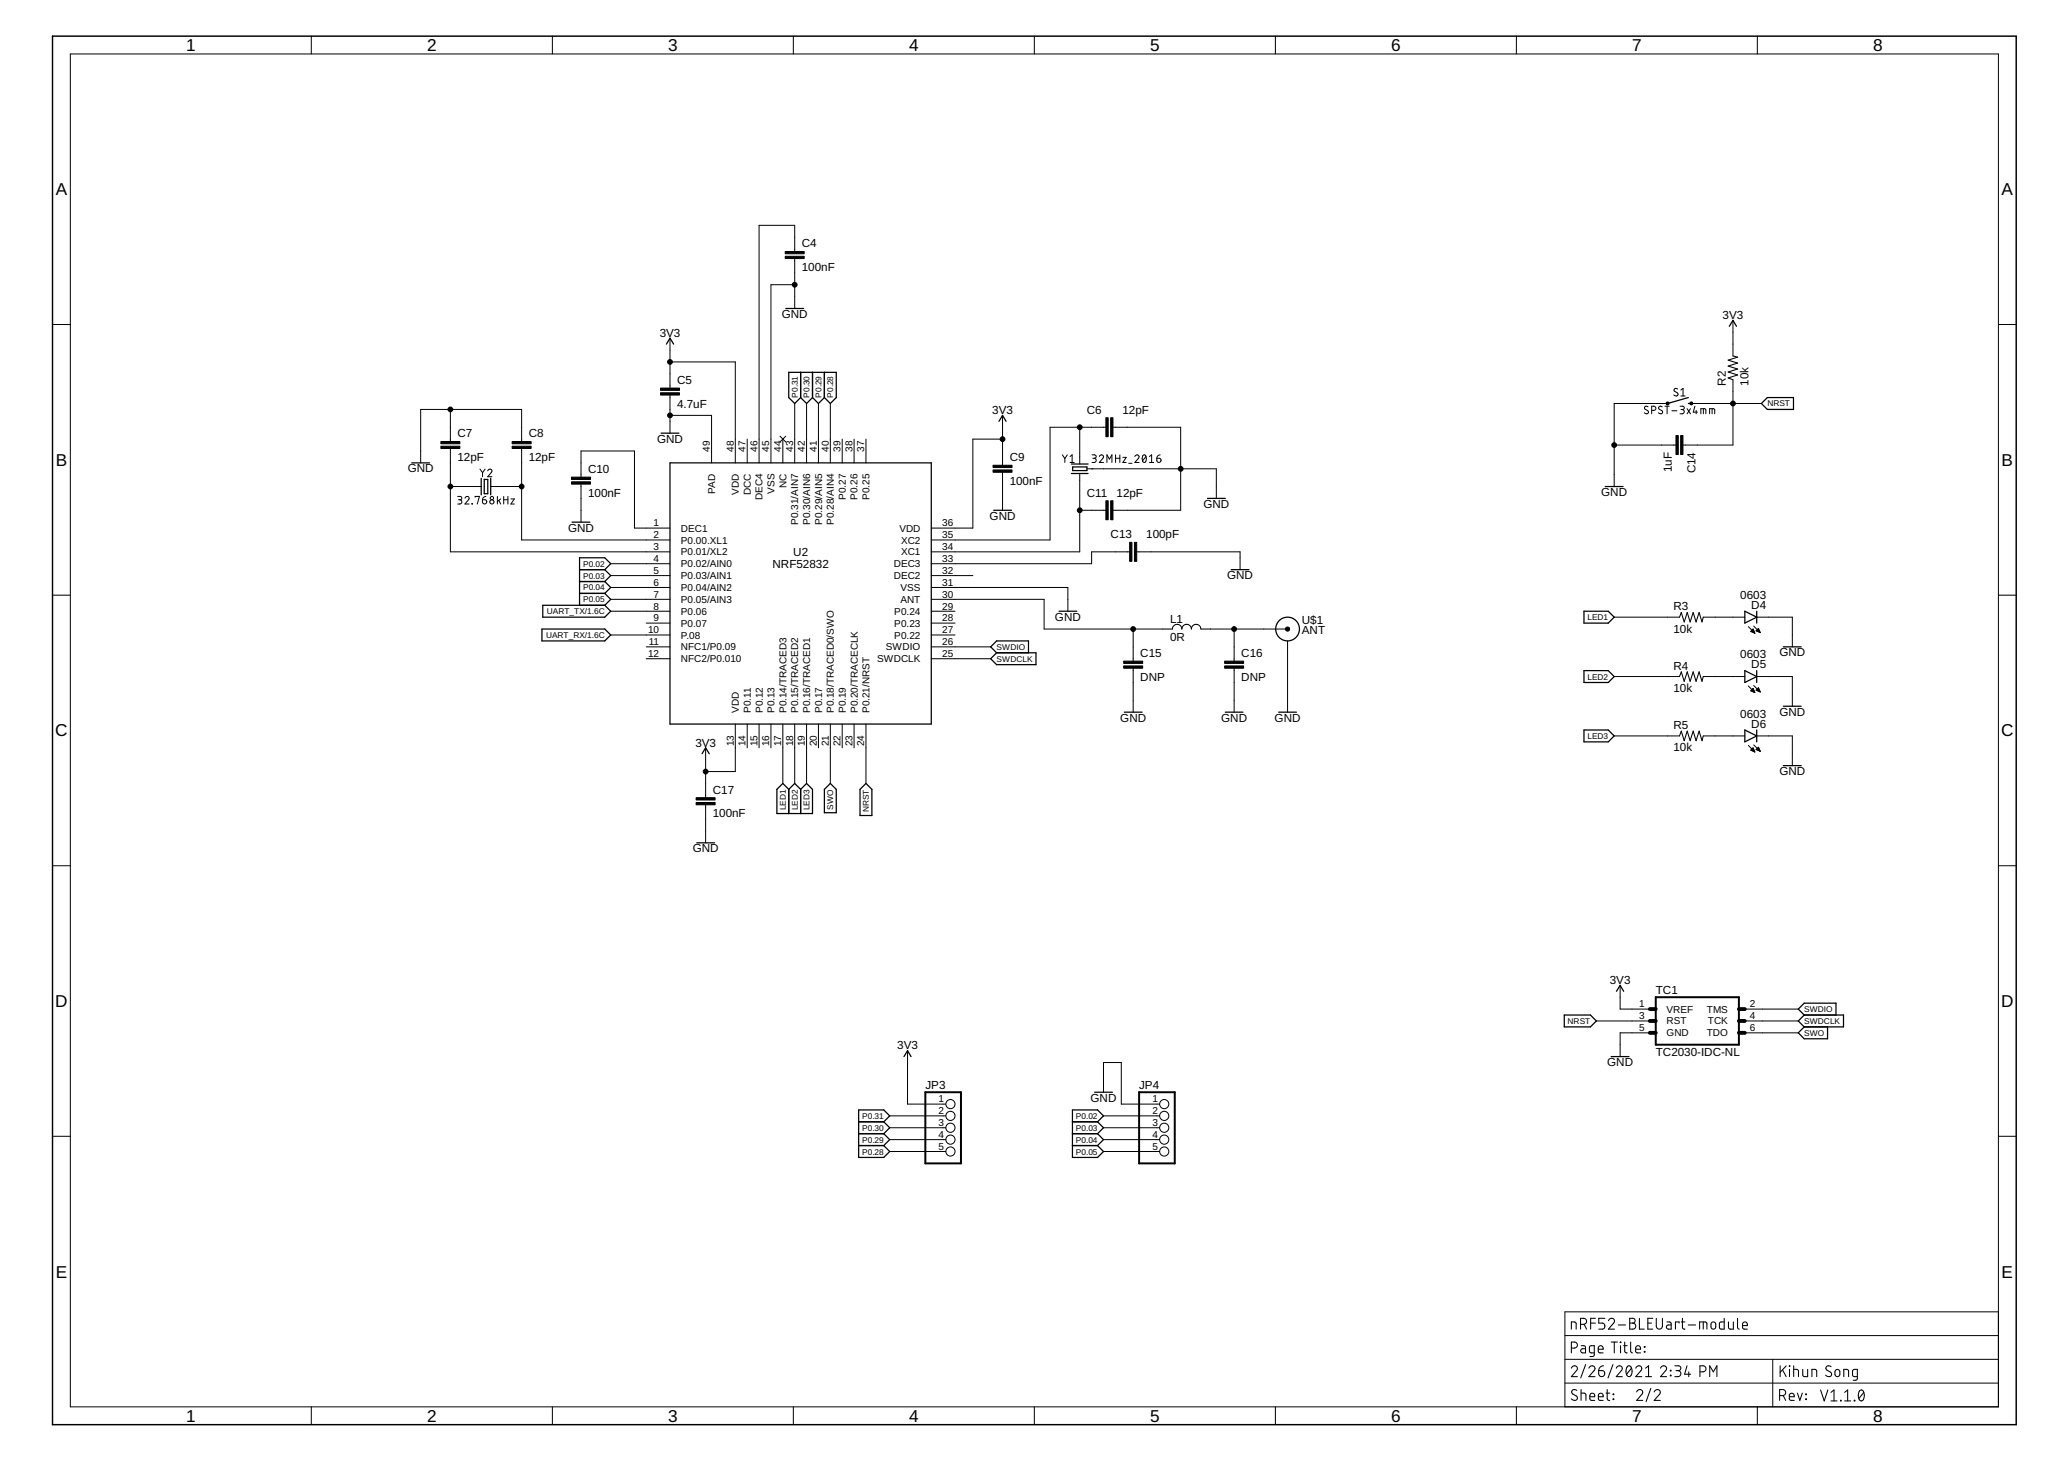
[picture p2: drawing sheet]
<svg xmlns="http://www.w3.org/2000/svg" width="420mm" height="297mm" viewBox="0 0 420 297" stroke-linecap="round" stroke-linejoin="round" font-family="sans-serif">
<g fill="none" stroke="#000" stroke-width=".2">
<path d="M14.3 11h391.7v274.8h-391.7zM63.2 7.3v3.7M112.2 7.3v3.7M161.2 7.3v3.7M210.1 7.3v3.7M259.1 7.3v3.7M308.1 7.3v3.7M357 7.3v3.7M161.5 51.1v-5.3h-7.3v48.2M161.5 57.8h-4.9v36.2M161.5 52.5v10.2M10.7 65.9h3.6"/>
<path d="M136.1 73.5h13.3v20.5M136.1 68.7v10.1M340.8 79a.4 .4 0 0 0-.5-.1 .4 .4 0 0 0-.1 .6l.6 .3a.43 .43 0 0 1-.1 .7 .43 .43 0 0 1-.6-.3M341.5 79.2l.4-.3v1.6M352.1 77.2v13.2h-10.2M352.1 65.1v7.2M406 65.9h3.6M91.5 91.1v21h44.6M91.5 98.8h6.3M91.5 83.2v6.5M97.5 95.3l.5 .7M98 96v.9"/>
<path d="M98.6 95.3l-.6 .7M99.1 95.7a.43 .43 0 0 1 .6-.4 .43 .43 0 0 1 .1 .7l-.7 .9h.8M99.7 98.8h6.3M106 89.7v-6.5h-20.5v10.8M106 91.1v18.6h30.1M118 96.9v-5.3h10.9v15.7h7.2M118 98.4v7.7M136.1 84.4h8.5v9.6M136.1 80.3v7.7M151.8 89.2v4.8M158.5 88.6l1.1 1.2M159 89.2v4.8"/>
<path d="M159.6 88.6l-1.1 1.2M161.5 82v12M163.9 82v12M166.3 82v12M168.7 82v12M171.1 89.2v4.8M173.5 89.2v4.8M175.9 89.2v4.8M203.7 89.2h-6v18.1h-8.5M203.7 84.4v10.1M203.7 96v7.7M215.8 92.4l.5 .8"/>
<path d="M216.3 93.2v.8M216.9 92.4l-.6 .8M217.4 94h.8M217.4 92.8l.4-.4v1.6M219.4 96.2v15.9h-30.2M219.4 86.8v7.5M220.9 95.2h26.2v6.1M221.9 92.4l.6 .1 .2 .2-.2 .4h-.5M222.3 93.1a.42 .42 0 0 1 .4 .4 .42 .42 0 0 1-.4 .5h-.4M223.4 92.8a.42 .42 0 0 1 .6-.4 .42 .42 0 0 1 .1 .7l-.7 .9h.8M224.7 86.8h-11.4v22.9h-24.1M224.9 94v-1.6l.5 .9 .5-.9v1.6"/>
<path d="M226.1 86.8h13.8v16.9h-13.8M226.7 93.1h.8M226.7 92.4v1.6M227.5 92.4v1.6M228.1 92.9h.7l-.7 1.1h.7M229.3 94.1h.7M230.6 92.8a.43 .43 0 0 1 .6-.3 .43 .43 0 0 1 .1 .6l-.7 .9h.8M232.2 92.5l.3-.1a.92 .92 0 0 1 0 1.6 .98 .98 0 0 1-.3-1.5zM232.8 92.8l-.7 .8M233.5 94h.9M233.5 92.8l.5-.4v1.6M235 93.1h.5a.43 .43 0 0 1 .4 .5 .43 .43 0 0 1-.5 .4 .43 .43 0 0 1-.4-.5z"/>
<path d="M235.7 92.4l-.4 .1-.3 .6M328 90.4h12.5M334.8 82.7a.4 .4 0 0 0-.5-.1 .4 .4 0 0 0-.1 .5l.6 .3a.42 .42 0 0 1-.1 .7 .42 .42 0 0 1-.6-.2M335.6 83.4h.4a.42 .42 0 0 0 .4-.4 .42 .42 0 0 0-.4-.5h-.4v1.6M337.7 82.7a.39 .39 0 0 0-.6-.1 .39 .39 0 0 0 0 .6l.5 .2a.39 .39 0 0 1 .1 .6 .39 .39 0 0 1-.6 0l-.2-.1M338.3 82.5h.8M338.7 82.5v1.6M338.8 82h-10.8v16.8M339.7 83.5h1M341.3 82.5h.7l.2 .3-.2 .4h-.5M341.5 80.5h.9M341.8 83.2a.43 .43 0 0 1 .4 .4 .43 .43 0 0 1-.4 .5h-.5"/>
<path d="M342.8 83l.7 1.1M343.5 83l-.7 1.1M343.6 82h14.3M344.4 82.5l-.4 1.2h.9M344.6 83.4v.7M345.6 84.1v-1.1l.9 .1 .1 1M346.1 83v1.1M347.3 84.1v-1.1l1 .1 .1 1M347.9 83v1.1M93 100.9h.6l.2 .2-.2 .4h-.4M93.4 101.5a.43 .43 0 0 1 .4 .5 .43 .43 0 0 1-.4 .4h-.4M94.5 101.2a.42 .42 0 0 1 .6-.3 .42 .42 0 0 1 .1 .6l-.7 .9h.8"/>
<path d="M95.9 102.3l.1 .1zM96.5 101v-.1h.9l-.4 1.5M98 101.5h.6a.43 .43 0 0 1 .3 .5 .43 .43 0 0 1-.5 .4 .43 .43 0 0 1-.4-.4zM98.7 100.9l-.6 .2-.1 .4M101 100.9v1.5M101.3 101.7l.4 .7M101.7 101.4l-.7 .5M102.3 101.5h.9M102.3 100.9v1.5M103.2 100.9v1.5M103.8 101.4h.7l-.7 1h.7M124.1 114.5h12"/>
<path d="M124.1 116.9h12M124.1 119.4h12M189.2 116.9h8.5M189.2 119.4h27.8v4.8M219.4 103.7h5.3M229.5 112.1h-7.7v2.4h-32.6M230.9 112.1h21v3.6M10.7 120.9h3.6M124.1 121.8h12M124.1 124.2h12M124.1 129h12M131.3 126.6h4.8"/>
<path d="M131.3 131.4h4.8M131.3 133.8h4.8M189.2 121.8h22.9v6h24.2M189.2 124.2h4.8M189.2 126.6h4.8M189.2 129h4.8M189.2 131.4h12.1M189.2 133.8h12.1M230.2 127.8v6.5M230.2 135.8v8.9M245.9 127.8h15.7M250.7 127.8v6.5"/>
<path d="M250.7 135.8v8.9M261.6 130.2v14.5M328 125.4h13.2M328 137.5h13.2M346.1 125.4h8.4M346.1 137.5h8.4M355.2 127.3l1.3 1.4M355.2 139.4l1.3 1.3M355.7 128.3l.8 .4M355.7 128.3l.5-.5 .3 .9M355.7 128.3h.7M355.8 128.2h.5"/>
<path d="M355.9 128.1h.4M356 128.4h.4M356 128h.2M356.1 139.9h.1M356.2 127.8h.1M356.2 139.9l.3 .8-.8-.3zM356.2 128.5h.3M356.3 127.2l1.3 1.3M356.3 139.3l1.3 1.3M356.5 128.6h.1M356.8 128.2l.5-.5 .3 .8zM356.8 128.2h.7"/>
<path d="M356.9 128.1h.5M356.9 125.4h7.3v6M356.9 137.5h7.3v6M357 128h.4M357.1 128.3h.4M357.1 139.9h.2M357.1 127.8h.2M357.2 139.8h.1M357.2 127.7h.1M357.4 128.4h.2M357.6 128.5h.1M406 120.9h3.6"/>
<path d="M143.4 151.9v10.2M149.4 147.1v9.7h-6M151.8 147.1v4.8M154.2 147.1v4.8M156.6 147.1v4.8M159 147.1v12.1M161.5 147.1v12.1M163.9 147.1v12.1M166.3 147.1v4.8M168.7 147.1v12.1M171.1 147.1v4.8M173.5 147.1v4.8"/>
<path d="M175.9 147.1v12.1M328 149.5h13.2M346.1 149.5h8.4M355.2 151.4l1.3 1.4M355.7 152.4h.7M355.8 140.3h.6M355.8 140.4h.6M355.9 152.5h.5M355.9 152.3h.4M355.9 140.2h.4M356 152.1h.3M356 140.1h.3"/>
<path d="M356 140.5h.4M356.1 152h.1M356.1 152.6h.4M356.2 151.9l.3 .9-.8-.4zM356.3 151.3l1.3 1.4M356.3 140.6h.2M356.4 152.7h.1M356.8 140.2l.5-.5 .3 .9zM356.8 152.3l.5-.5 .3 .9zM356.8 152.3h.7M356.8 140.2h.6M356.9 140.3h.6"/>
<path d="M356.9 149.5h7.3v6.1M356.9 152.1h.5M357 140.1h.4M357 152.4h.5M357 152h.4M357.1 140.4h.4M357.2 151.9h.1M357.2 152.5h.3M357.4 140.5h.2M357.5 152.6h.1M10.7 175.9h3.6M143.4 163.5v7.7"/>
<path d="M406 175.9h3.6M184.4 213.5v10.8h7.8M324.3 207.4h12.1M329.2 200.2v4.8h7.2M336.4 209.8h-7.2v4.9M353.3 205h12.1M353.3 207.4h12.1M353.3 209.8h12.1M10.7 230.9h3.6M180.8 226.7h11.4M180.8 229.1h11.4M180.8 231.5h11.4"/>
<path d="M180.8 234h11.4M224.2 221.9v-6h3.6v8.4h7.8M224.2 226.7h11.4M224.2 229.1h11.4M224.2 231.5h11.4M224.2 234h11.4M406 230.9h3.6M317.9 271.4h88.1M317.9 276.2h88.1M360.2 276.2v9.6M406 266.5h-88.1v19.3M63.2 285.8v3.7"/>
<path d="M112.2 285.8v3.7M161.2 285.8v3.7M210.1 285.8v3.7M259.1 285.8v3.7M308.1 285.8v3.7M317.9 281h88.1M357 285.8v3.7"/>
<circle cx="99.9" cy="102" r=".43"/>
<circle cx="99.9" cy="101.2" r=".35"/>
<circle cx="193.1" cy="226.7" r=".93"/>
<circle cx="193.1" cy="234" r=".93"/>
<circle cx="193.1" cy="224.3" r=".93"/>
<circle cx="193.1" cy="231.5" r=".93"/>
<circle cx="193.1" cy="229.1" r=".93"/>
<circle cx="236.5" cy="226.7" r=".93"/>
<circle cx="236.5" cy="229.1" r=".93"/>
<circle cx="236.5" cy="231.5" r=".93"/>
<circle cx="236.5" cy="234" r=".93"/>
<circle cx="236.5" cy="224.3" r=".93"/>
</g>
<g fill="none" stroke="#000" stroke-width=".25">
<path d="M135.4 69.9l.7-1.2 .8 1.2M159.7 62.7h3.6M162.7 75.6v5.2M165.1 75.6v5.2M167.5 75.6v5.2M351.3 66.3l.8-1.2 .7 1.2M83.7 94h3.6M97.8 97.2v3.3M98.4 97.4h.7v2.9h-.7zM99.7 97.2v3.3M134.3 88h3.6M136.1 94h53.1v53.1h-53.1z"/>
<path d="M162.7 80.8l-1.2 1.2-1.2-1.2v-5.2h9.6v5.2l-1.2 1.2-1.2-1.2M162.7 80.8l1.2 1.2 1.2-1.2M165.1 80.8l1.2 1.2 1.2-1.2M203 85.6l.7-1.2 .7 1.2M217.7 94.3h3.4M217.7 96.2h3.4M217.9 94.9h2.9v.7h-2.9zM326.1 98.8h3.7M343 82h.6M343 80.8l-4.2 1.2M357.9 82l1.2-1.2h5.3v2.4h-5.3zM116.2 106.1h3.6"/>
<path d="M117.8 115.7h5.1M117.8 118.2h5.1M122.9 115.7l1.2-1.2-1.2-1.2h-5.1v9.7M122.9 118.2l1.2 1.2-1.2 1.2M122.9 115.7l1.2 1.2-1.2 1.3M201.9 103.7h3.6M245.3 101.3h3.6M250.1 115.7h3.6M110.1 127.8h12.8l1.2 1.2-1.2 1.2h-12.8zM110.3 123h12.6l1.2 1.2-1.2 1.2h-12.6zM117.8 120.6h5.1M122.9 120.6l1.2 1.2-1.2 1.2"/>
<path d="M202.5 132.6l-1.2-1.2 1.2-1.2h6.5v2.4M202.5 132.6h8v2.4h-8l-1.2-1.2zM215.2 124.2h3.6M321.8 124.2h4.9l1.3 1.2-1.3 1.2h-4.9zM321.8 136.2h4.9l1.3 1.3-1.3 1.2h-4.9zM354.5 124.2l2.4 1.2-2.4 1.2zM354.5 136.2l2.4 1.3-2.4 1.2zM356.9 124.2v2.4M356.9 136.2v2.5M362.3 131.4h3.7M142.6 153.1l.8-1.2 .7 1.2M168.7 159.2l1.2 1.2v4.7h-2.4v-4.7z"/>
<path d="M228.4 144.7h3.7M248.9 144.7h3.6M259.8 144.7h3.6M321.8 148.3h4.9l1.3 1.2-1.3 1.2h-4.9zM354.5 148.3l2.4 1.2-2.4 1.2zM356.9 148.3v2.4M362.3 143.5h3.7M362.3 155.6h3.7M141.6 171.2h3.6M160.3 160.4v4.9M160.3 160.4l-1.3-1.2-1.2 1.2v4.9h7.3v-4.9l-1.2-1.2-1.2 1.2M160.3 160.4l1.2-1.2 1.2 1.2"/>
<path d="M162.7 160.4v4.9M174.7 160.4l1.2-1.2 1.2 1.2v5.3h-2.4zM183.7 214.7l.7-1.2 .7 1.2M317.8 206.2h5.3l1.2 1.2-1.2 1.2h-5.3zM327.3 214.7h3.7M328.4 201.4l.8-1.2 .7 1.2M366.6 206.2l-1.2-1.2 1.2-1.2h6.4v2.4M366.6 206.2h7.9v2.4h-7.9M366.6 206.2l-1.2 1.2 1.2 1.2M366.6 208.6l-1.2 1.2 1.2 1.3h4.7v-2.5M174.5 227.9h5.1M174.5 230.3h5.1"/>
<path d="M174.5 232.7h5.1M179.6 227.9l1.2-1.2-1.2-1.2h-5.1v9.7h5.1l1.2-1.2-1.2-1.3M179.6 227.9l1.2 1.2-1.2 1.2M179.6 230.3l1.2 1.2-1.2 1.2M217.9 227.9h5.1M217.9 230.3h5.1M217.9 232.7h5.1M222.4 221.9h3.6M223 227.9l1.2-1.2-1.2-1.2h-5.1v9.7h5.1l1.2-1.2-1.2-1.3M223 227.9l1.2 1.2-1.2 1.2M223 230.3l1.2 1.2-1.2 1.2"/>
<circle cx="261.6" cy="127.8" r="2.41"/>
</g>
<g fill="none" stroke="#000" stroke-width=".21">
<path d="M352.1 72.3l.9 .3-1.9 .6 1.9 .6-1.9 .6 1.9 .6-1.9 .6 1.9 .6-1.9 .6 1 .4M236.3 127.8h1.9a.96 .96 0 0 1 1-.9 .96 .96 0 0 1 .9 .9 .97 .97 0 0 1 1-.9 .97 .97 0 0 1 1 .9 .96 .96 0 0 1 .9-.9 .96 .96 0 0 1 1 .9h1.9M341.2 125.4l.4-1 .6 2 .6-2 .6 2 .6-2 .6 2 .6-2 .6 2 .3-1M341.2 137.5l.4-1 .6 1.9 .6-1.9 .6 1.9 .6-1.9 .6 1.9 .6-1.9 .6 1.9 .3-.9M341.2 149.5l.4-1 .6 2 .6-2 .6 2 .6-2 .6 2 .6-2 .6 2 .3-1M319.3 273.9h.6a.61 .61 0 0 0 .6-.6 .61 .61 0 0 0-.6-.6h-.6v2.2M319.3 278a.6 .6 0 0 1 .8-.5 .6 .6 0 0 1 .2 1l-1 1.2h1.2M319.3 270v-1.4h.7l.2 .2v1.2M321.1 269.1a1.13 1.13 0 0 0 1.1-.3l.1-.5-.2-.4-1-.1v2.2M321.3 273.4h.6l.2 .4v1.1h-.5a.42 .42 0 0 1-.5-.5 .42 .42 0 0 1 .5-.4h.5M321.9 269.1l.4 .9M322.2 277.2l-1 2.8"/>
<path d="M322.8 278a.61 .61 0 0 1 .9-.5 .61 .61 0 0 1 .2 1l-1.1 1.2h1.3M323.2 268.8h.9M323.9 274.9l-.7-.1-.2-.1-.1-.9 .3-.4h.7v1.9l-.2 .3h-.7M324.1 267.8h-.9v2.2M324.7 274.1h1a.52 .52 0 0 0-.3-.7 .52 .52 0 0 0-.7 .5l.1 .9 .9 .1M324.8 278.5h.7a.62 .62 0 0 1 .5 .7 .62 .62 0 0 1-.6 .5 .62 .62 0 0 1-.6-.6zM325.8 277.5l-.7 .3-.3 .7M326.1 267.8h-1.3v1h.7a.62 .62 0 0 1 .6 .6 .62 .62 0 0 1-.6 .6h-.7M326.8 268.3a.61 .61 0 0 1 .9-.5 .61 .61 0 0 1 .2 1l-1.1 1.2h1.2M327.4 272.7h1.2M327.7 277.2l-1 2.8M328 272.7v2.2"/>
<path d="M328.4 278a.6 .6 0 0 1 .8-.5 .6 .6 0 0 1 .2 1l-1 1.2h1.2M328.8 269.2h1.5M329.2 272.7l.1 .1zM329.2 273.4v1.5M329.9 273.4h.7M330.1 272.7v1.8l.1 .3 .4 .1M330.6 277.6l.2-.1a.93 .93 0 0 1 .8 1.4l-.1 .2a.54 .54 0 0 1-.5 .6 .54 .54 0 0 1-.6-.6v-.8zM331.1 267.8h.6a.49 .49 0 0 1 .5 .5 .49 .49 0 0 1-.5 .5 .61 .61 0 0 1 .6 .6 .61 .61 0 0 1-.6 .6h-.6zM331.1 268.8h.6M331.3 272.7v1.8l.4 .4M331.5 278l-1 1.2M332.3 274.1h1a.52 .52 0 0 0-.3-.7 .52 .52 0 0 0-.7 .5l.1 .9 .9 .1"/>
<path d="M332.3 278a.61 .61 0 0 1 .9-.5 .61 .61 0 0 1 .2 1l-1.1 1.2h1.3M333.1 267.8v2.2h1M334.1 273.6l.1 .1zM334.1 274.6l.1 .1zM334.3 279.7h1.3M334.3 278l.6-.5v2.2M334.8 268.8h.7M335.8 267.8h-1v2.2h1M336.5 267.8v1.6a.62 .62 0 0 0 .6 .6 .62 .62 0 0 0 .7-.6v-1.6M337.4 278a.6 .6 0 0 1 .8-.5 .6 .6 0 0 1 .2 1l-1 1.2h1.2M338.7 268.6h.6l.2 .2v1.2h-.5a.42 .42 0 0 1-.4-.4 .42 .42 0 0 1 .4-.4h.5M339.4 278.4l.1 .1z"/>
<path d="M339.4 279.4l.1 .1zM340.3 277.5h.7a.49 .49 0 0 1 .5 .5 .49 .49 0 0 1-.5 .5h-.5M340.9 278.5a.61 .61 0 0 1 .6 .6 .61 .61 0 0 1-.6 .6h-.6M341.1 268.8v-.2h-.7v1.4M341.6 268.6h.7M341.8 267.8v1.9l.1 .2 .4 .1M342.8 277.5l-.5 1.7h1.2M343 269.2h1.5M343.1 278.7v1M345.3 270v-1.4l1.4 .1 .1 1.3M345.4 278.7a1.13 1.13 0 0 0 1.1-.2l.1-.6-.2-.3-1-.1v2.2M346.1 268.6v1.4"/>
<path d="M347.4 279.7v-2.2l.7 1.2 .7-1.2v2.2M347.7 268.8l.5-.2a.83 .83 0 0 1 0 1.4h-.3l-.3-.3zM350.3 267.8v2.2h-.8l-.1-.2v-1l.1-.2h.8M351.2 268.6v1.1l.1 .2 .3 .1h.6v-1.4M353 267.8v2l.4 .2M354 269.3h1a.51 .51 0 0 0-.3-.7 .51 .51 0 0 0-.7 .5l.1 .8 .9 .1M361.7 277.5v2.2M362.2 278.3l.7 1.4M362.9 277.5l-1.2 1.3M363.5 277.5l.1 .1zM363.6 278.2v1.5M364.4 278.2h.6l.4 .2v1.3"/>
<path d="M364.4 277.5v2.2M366.3 278.2v1.3l.3 .2h.7v-1.5M368.1 279.7v-1.5h.6l.4 .2v1.3M372 277.7a.55 .55 0 0 0-.8-.1 .55 .55 0 0 0 0 .8l.7 .4a.56 .56 0 0 1 .1 .8 .56 .56 0 0 1-.9 0l-.2-.2M372.9 278.4l.5-.2a.83 .83 0 0 1 0 1.5l-.3-.1-.2-.2zM374.6 279.7v-1.5h.6l.4 .2v1.3M377.4 279.7h-.8l-.2-.2v-1.1l.2-.1 .8-.1v1.9l-.3 .3h-.6M320.4 282.5a.55 .55 0 0 0-.9-.1 .55 .55 0 0 0 .1 .8l.6 .4a.55 .55 0 0 1 .1 .9 .55 .55 0 0 1-.8-.1l-.2-.2M321.2 283l.9 .2 .1 1.3M321.2 282.3v2.2M323 283.8h1a.52 .52 0 0 0-.4-.7 .52 .52 0 0 0-.6 .4l.1 .9 .9 .1M324.7 283.8h1a.51 .51 0 0 0-.3-.7 .51 .51 0 0 0-.7 .4l.1 .9 .9 .1"/>
<path d="M326.3 283h.7M326.5 282.3v1.9l.1 .2 .4 .1M327.7 283.2l.2 .2zM327.7 284.2l.2 .2zM332.5 282.8a.6 .6 0 0 1 .9-.5 .6 .6 0 0 1 .2 1l-1.1 1.2h1.3M335.4 282.1l-1 2.7M336.1 282.8a.61 .61 0 0 1 .8-.5 .61 .61 0 0 1 .2 1l-1 1.2h1.2M361.6 283.5a1.13 1.13 0 0 0 1.1-.2l.1-.6-.3-.3-.9-.1v2.2M362.3 283.5l.5 1M363.5 283.8h1a.52 .52 0 0 0-.3-.7 .52 .52 0 0 0-.7 .4l.1 .9 .9 .1M365.2 283l.5 1.5 .5-1.5M366.9 284.2l.1 .2z"/>
<path d="M366.9 283.2l.1 .2zM369.9 282.4l.7 2.2 .8-2.2M372 282.9l.6-.5v2.2M372 284.6h1.2M374 284.5l.1 .1zM374.8 284.6h1.2M374.8 282.9l.6-.5v2.2M376.7 284.5l.2 .1zM377.8 282.6l.2-.2a.91 .91 0 0 1 .8 1.4l-.1 .3a.53 .53 0 0 1-.5 .5 .53 .53 0 0 1-.6-.5v-.9zM378.7 282.9l-1 1.2"/>
</g>
<path d="M10.7 7.3h398.9v282.2h-398.9z" fill="none" stroke="#000" stroke-width=".3"/>
<g fill="#000" stroke="#000" stroke-width=".2">
<path d="M159.5 52.1h3.9v.4h-3.9zM159.5 51.1h3.9v.5h-3.9zM134.2 79.8h3.8v.5h-3.8zM134.2 78.8h3.8v.5h-3.8zM89.6 90.7h3.8v.4h-3.8zM89.6 89.7h3.8v.5h-3.8zM104.1 90.7h3.8v.4h-3.8zM104.1 89.7h3.8v.5h-3.8zM116.1 97.9h3.9v.5h-3.9zM116.1 96.9h3.9v.5h-3.9zM201.8 95.5h3.8v.4h-3.8zM201.8 94.5h3.8v.5h-3.8z"/>
<path d="M224.7 84.9h.4v3.8h-.4zM225.7 84.9h.4v3.8h-.4zM340.5 88.5h.5v3.9h-.5zM341.5 88.5h.4v3.9h-.4zM224.7 101.7h.4v3.9h-.4zM225.7 101.7h.4v3.9h-.4zM229.5 110.2h.5v3.8h-.5zM230.5 110.2h.4v3.8h-.4zM228.3 135.3h3.9v.5h-3.9zM228.3 134.3h3.9v.5h-3.9zM248.8 135.3h3.9v.5h-3.9zM248.8 134.3h3.9v.5h-3.9z"/>
<path d="M141.4 163h3.9v.5h-3.9zM141.4 162.1h3.9v.4h-3.9z"/>
</g>
<g fill="#000" stroke="#000" stroke-width=".2">
<circle cx="161.5" cy="57.8" r=".49"/>
<circle cx="136.1" cy="73.5" r=".49"/>
<circle cx="91.5" cy="83.2" r=".49"/>
<circle cx="91.5" cy="98.8" r=".49"/>
<circle cx="106" cy="98.8" r=".49"/>
<circle cx="136.1" cy="84.4" r=".49"/>
<circle cx="203.7" cy="89.2" r=".49"/>
<circle cx="219.4" cy="86.8" r=".49"/>
<circle cx="239.9" cy="95.2" r=".49"/>
<circle cx="328" cy="90.4" r=".49"/>
<circle cx="338.8" cy="82" r=".31"/>
<circle cx="343.6" cy="82" r=".31"/>
<circle cx="352.1" cy="82" r=".49"/>
<circle cx="219.4" cy="103.7" r=".49"/>
<circle cx="230.2" cy="127.8" r=".49"/>
<circle cx="250.7" cy="127.8" r=".49"/>
<circle cx="261.6" cy="127.8" r=".44"/>
<circle cx="143.4" cy="156.8" r=".49"/>
</g>
<path d="M336.4 202.6h16.9v9.7h-16.9zM188 221.9h7.2v14.5h-7.2zM231.4 221.9h7.3v14.5h-7.3z" fill="none" stroke="#000" stroke-width=".4"/>
<path d="M335.2 205h1.2M335.2 207.4h1.2M335.2 209.8h1.2M353.3 205h1.2M353.3 207.4h1.2M353.3 209.8h1.2" fill="none" stroke="#000" stroke-width=".78"/>
<g font-size="3.5">
<text x="37.8" y="10.4">1</text>
<text x="86.8" y="10.4">2</text>
<text x="135.7" y="10.4">3</text>
<text x="184.7" y="10.4">4</text>
<text x="233.7" y="10.4">5</text>
<text x="282.6" y="10.4">6</text>
<text x="331.6" y="10.4">7</text>
<text x="380.6" y="10.4">8</text>
<text x="11.3" y="39.7">A</text>
<text x="406.7" y="39.7">A</text>
<text x="11.3" y="94.7">B</text>
<text x="406.7" y="94.7">B</text>
<text x="11.2" y="149.6">C</text>
<text x="406.6" y="149.6">C</text>
<text x="11.2" y="204.6">D</text>
<text x="406.6" y="204.6">D</text>
<text x="11.3" y="259.6">E</text>
<text x="406.7" y="259.6">E</text>
<text x="37.8" y="288.9">1</text>
<text x="86.8" y="288.9">2</text>
<text x="135.7" y="288.9">3</text>
<text x="184.7" y="288.9">4</text>
<text x="233.7" y="288.9">5</text>
<text x="282.6" y="288.9">6</text>
<text x="331.6" y="288.9">7</text>
<text x="380.6" y="288.9">8</text>
</g>
<g font-size="2.4">
<text x="162.9" y="50.2">C4</text>
<text x="162.9" y="55.1">100nF</text>
<text x="158.8" y="64.6">GND</text>
<text x="350" y="64.8">3V3</text>
<text x="134" y="68.5">3V3</text>
<text x="137.6" y="78">C5</text>
<text x="137.6" y="82.8">4.7uF</text>
<text x="350.7" y="78.4" transform="rotate(-90 350.7 78.4)">R2</text>
<text x="355.2" y="78.4" transform="rotate(-90 355.2 78.4)">10k</text>
<text x="92.9" y="88.8">C7</text>
<text x="107.4" y="88.8">C8</text>
<text x="133.5" y="89.9">GND</text>
<text x="201.6" y="84.1">3V3</text>
<text x="220.8" y="84">C6</text>
<text x="228.1" y="84">12pF</text>
<text x="82.8" y="96">GND</text>
<text x="92.9" y="93.7">12pF</text>
<text x="107.4" y="93.7">12pF</text>
<text x="205.1" y="93.7">C9</text>
<text x="339.7" y="95.9" transform="rotate(-90 339.7 95.9)">1uF</text>
<text x="119.5" y="100.9">100nF</text>
<text x="119.5" y="96.1">C10</text>
<text x="205.1" y="98.5">100nF</text>
<text x="220.8" y="100.9">C11</text>
<text x="226.9" y="100.9">12pF</text>
<text x="325.3" y="100.8">GND</text>
<text x="344.5" y="96.2" transform="rotate(-90 344.5 96.2)">C14</text>
<text x="201.1" y="105.6">GND</text>
<text x="244.5" y="103.2">GND</text>
<text x="115.4" y="108">GND</text>
<text x="161.2" y="113">U2</text>
<text x="225.6" y="109.4">C13</text>
<text x="232.9" y="109.4">100pF</text>
<text x="157" y="115.4">NRF52832</text>
<text x="249.3" y="117.7">GND</text>
<text x="340" y="124">R3</text>
<text x="353.6" y="121.7">0603</text>
<text x="355.8" y="123.7">D4</text>
<text x="214.3" y="126.1">GND</text>
<text x="237.7" y="130.2">0R</text>
<text x="237.7" y="126.6">L1</text>
<text x="264.5" y="128.9">ANT</text>
<text x="264.5" y="126.8">U$1</text>
<text x="340" y="128.5">10k</text>
<text x="231.7" y="133.5">C15</text>
<text x="252.2" y="133.5">C16</text>
<text x="340" y="136">R4</text>
<text x="353.6" y="133.7">0603</text>
<text x="355.8" y="135.8">D5</text>
<text x="361.5" y="133.4">GND</text>
<text x="231.7" y="138.3">DNP</text>
<text x="252.2" y="138.3">DNP</text>
<text x="340" y="140.6">10k</text>
<text x="227.6" y="146.6">GND</text>
<text x="248.1" y="146.6">GND</text>
<text x="259" y="146.6">GND</text>
<text x="340" y="148.1">R5</text>
<text x="353.6" y="145.8">0603</text>
<text x="355.8" y="147.8">D6</text>
<text x="361.5" y="145.4">GND</text>
<text x="141.3" y="151.7">3V3</text>
<text x="340" y="152.7">10k</text>
<text x="144.8" y="161.2">C17</text>
<text x="361.5" y="157.5">GND</text>
<text x="144.8" y="166">100nF</text>
<text x="140.7" y="173.2">GND</text>
<text x="327.1" y="199.9">3V3</text>
<text x="336.4" y="201.9">TC1</text>
<text x="182.3" y="213.2">3V3</text>
<text x="336.4" y="214.5">TC2030-IDC-NL</text>
<text x="188" y="221.3">JP3</text>
<text x="231.4" y="221.3">JP4</text>
<text x="326.5" y="216.6">GND</text>
<text x="221.6" y="223.8">GND</text>
</g>
<g font-size="2">
<text x="144.2" y="91.8" transform="rotate(-90 144.2 91.8)">49</text>
<text x="149.1" y="91.8" transform="rotate(-90 149.1 91.8)">48</text>
<text x="151.5" y="91.8" transform="rotate(-90 151.5 91.8)">47</text>
<text x="153.9" y="91.8" transform="rotate(-90 153.9 91.8)">46</text>
<text x="156.3" y="91.8" transform="rotate(-90 156.3 91.8)">45</text>
<text x="158.7" y="91.8" transform="rotate(-90 158.7 91.8)">44</text>
<text x="161.1" y="91.8" transform="rotate(-90 161.1 91.8)">43</text>
<text x="163.5" y="91.8" transform="rotate(-90 163.5 91.8)">42</text>
<text x="166" y="91.8" transform="rotate(-90 166 91.8)">41</text>
<text x="168.4" y="91.8" transform="rotate(-90 168.4 91.8)">40</text>
<text x="170.8" y="91.8" transform="rotate(-90 170.8 91.8)">39</text>
<text x="173.2" y="91.8" transform="rotate(-90 173.2 91.8)">38</text>
<text x="175.6" y="91.8" transform="rotate(-90 175.6 91.8)">37</text>
<text x="145.3" y="100.3" transform="rotate(-90 145.3 100.3)">PAD</text>
<text x="150.1" y="100.5" transform="rotate(-90 150.1 100.5)">VDD</text>
<text x="152.5" y="100.6" transform="rotate(-90 152.5 100.6)">DCC</text>
<text x="154.9" y="101.7" transform="rotate(-90 154.9 101.7)">DEC4</text>
<text x="157.4" y="100.3" transform="rotate(-90 157.4 100.3)">VSS</text>
<text x="159.8" y="99.2" transform="rotate(-90 159.8 99.2)">NC</text>
<text x="171.8" y="101.5" transform="rotate(-90 171.8 101.5)">P0.27</text>
<text x="174.2" y="101.5" transform="rotate(-90 174.2 101.5)">P0.26</text>
<text x="176.7" y="101.5" transform="rotate(-90 176.7 101.5)">P0.25</text>
<text x="132.8" y="107">1</text>
<text x="162.2" y="106.6" transform="rotate(-90 162.2 106.6)">P0.31/AIN7</text>
<text x="164.6" y="106.6" transform="rotate(-90 164.6 106.6)">P0.30/AIN6</text>
<text x="167" y="106.6" transform="rotate(-90 167 106.6)">P0.29/AIN5</text>
<text x="169.4" y="106.6" transform="rotate(-90 169.4 106.6)">P0.28/AIN4</text>
<text x="191.4" y="107">36</text>
<text x="132.8" y="109.4">2</text>
<text x="132.8" y="111.8">3</text>
<text x="138.4" y="108">DEC1</text>
<text x="138.4" y="110.4">P0.00.XL1</text>
<text x="138.4" y="112.9">P0.01/XL2</text>
<text x="182.7" y="108">VDD</text>
<text x="183.1" y="112.8">XC1</text>
<text x="183.1" y="110.4">XC2</text>
<text x="191.4" y="111.8">34</text>
<text x="191.4" y="109.4">35</text>
<text x="132.8" y="114.2">4</text>
<text x="132.8" y="116.6">5</text>
<text x="132.8" y="119">6</text>
<text x="138.4" y="115.3">P0.02/AIN0</text>
<text x="138.4" y="117.7">P0.03/AIN1</text>
<text x="181.6" y="117.7">DEC2</text>
<text x="181.6" y="115.3">DEC3</text>
<text x="191.4" y="119">31</text>
<text x="191.4" y="116.6">32</text>
<text x="191.4" y="114.2">33</text>
<text x="132.8" y="121.4">7</text>
<text x="132.8" y="123.9">8</text>
<text x="138.4" y="120.1">P0.04/AIN2</text>
<text x="138.4" y="122.5">P0.05/AIN3</text>
<text x="138.4" y="124.9">P0.06</text>
<text x="181.7" y="124.9">P0.24</text>
<text x="182.9" y="122.5">ANT</text>
<text x="182.9" y="120.1">VSS</text>
<text x="191.4" y="123.9">29</text>
<text x="191.4" y="121.4">30</text>
<text x="131.7" y="128.7">10</text>
<text x="131.8" y="131.1">11</text>
<text x="132.8" y="126.3">9</text>
<text x="138.4" y="127.3">P0.07</text>
<text x="138.4" y="129.7">P.08</text>
<text x="181.7" y="129.7">P0.22</text>
<text x="181.7" y="127.3">P0.23</text>
<text x="191.4" y="131.1">26</text>
<text x="191.4" y="128.7">27</text>
<text x="191.4" y="126.3">28</text>
<text x="131.7" y="133.5">12</text>
<text x="138.4" y="132.2">NFC1/P0.09</text>
<text x="138.4" y="134.6">NFC2/P0.010</text>
<text x="178.2" y="134.6">SWDCLK</text>
<text x="180" y="132.1">SWDIO</text>
<text x="191.4" y="133.5">25</text>
<text x="150.1" y="144.9" transform="rotate(-90 150.1 144.9)">VDD</text>
<text x="152.5" y="144.9" transform="rotate(-90 152.5 144.9)">P0.11</text>
<text x="155" y="144.9" transform="rotate(-90 155 144.9)">P0.12</text>
<text x="157.4" y="144.9" transform="rotate(-90 157.4 144.9)">P0.13</text>
<text x="159.8" y="144.9" transform="rotate(-90 159.8 144.9)">P0.14/TRACED3</text>
<text x="162.2" y="144.9" transform="rotate(-90 162.2 144.9)">P0.15/TRACED2</text>
<text x="164.6" y="144.9" transform="rotate(-90 164.6 144.9)">P0.16/TRACED1</text>
<text x="167" y="144.9" transform="rotate(-90 167 144.9)">P0.17</text>
<text x="169.4" y="144.9" transform="rotate(-90 169.4 144.9)">P0.18/TRACED0/SWO</text>
<text x="171.8" y="144.9" transform="rotate(-90 171.8 144.9)">P0.19</text>
<text x="174.3" y="144.9" transform="rotate(-90 174.3 144.9)">P0.20/TRACECLK</text>
<text x="176.7" y="144.9" transform="rotate(-90 176.7 144.9)">P0.21/NRST</text>
<text x="149.1" y="151.6" transform="rotate(-90 149.1 151.6)">13</text>
<text x="151.5" y="151.6" transform="rotate(-90 151.5 151.6)">14</text>
<text x="153.9" y="151.6" transform="rotate(-90 153.9 151.6)">15</text>
<text x="156.3" y="151.6" transform="rotate(-90 156.3 151.6)">16</text>
<text x="158.7" y="151.6" transform="rotate(-90 158.7 151.6)">17</text>
<text x="161.1" y="151.6" transform="rotate(-90 161.1 151.6)">18</text>
<text x="163.5" y="151.6" transform="rotate(-90 163.5 151.6)">19</text>
<text x="166" y="151.6" transform="rotate(-90 166 151.6)">20</text>
<text x="168.4" y="151.6" transform="rotate(-90 168.4 151.6)">21</text>
<text x="170.8" y="151.6" transform="rotate(-90 170.8 151.6)">22</text>
<text x="173.2" y="151.6" transform="rotate(-90 173.2 151.6)">23</text>
<text x="175.6" y="151.6" transform="rotate(-90 175.6 151.6)">24</text>
<text x="333.1" y="204.7">1</text>
<text x="333.1" y="207.1">3</text>
<text x="333.1" y="209.5">5</text>
<text x="338.6" y="205.7">VREF</text>
<text x="338.6" y="208.1">RST</text>
<text x="346.8" y="205.7">TMS</text>
<text x="347" y="208.1">TCK</text>
<text x="355.5" y="204.7">2</text>
<text x="355.5" y="207.1">4</text>
<text x="355.5" y="209.5">6</text>
<text x="338.6" y="210.6">GND</text>
<text x="346.8" y="210.6">TDO</text>
<text x="190.7" y="224">1</text>
<text x="190.7" y="226.4">2</text>
<text x="234.1" y="224">1</text>
<text x="234.1" y="226.4">2</text>
<text x="190.7" y="228.8">3</text>
<text x="190.7" y="231.2">4</text>
<text x="190.7" y="233.6">5</text>
<text x="234.1" y="228.8">3</text>
<text x="234.1" y="231.2">4</text>
<text x="234.1" y="233.6">5</text>
</g>
<g font-size="1.7">
<text x="162.1" y="80.8" transform="rotate(-90 162.1 80.8)">P0.31</text>
<text x="164.5" y="80.8" transform="rotate(-90 164.5 80.8)">P0.30</text>
<text x="166.9" y="80.8" transform="rotate(-90 166.9 80.8)">P0.29</text>
<text x="169.3" y="80.8" transform="rotate(-90 169.3 80.8)">P0.28</text>
<text x="359.1" y="82.6">NRST</text>
<text x="118.5" y="115.1">P0.02</text>
<text x="118.5" y="117.6">P0.03</text>
<text x="118.5" y="120">P0.04</text>
<text x="111.1" y="124.8">UART_TX/1.6C</text>
<text x="118.5" y="122.4">P0.05</text>
<text x="110.9" y="129.6">UART_RX/1.6C</text>
<text x="322.5" y="126">LED1</text>
<text x="202.5" y="132">SWDIO</text>
<text x="202.5" y="134.4">SWDCLK</text>
<text x="322.5" y="138.1">LED2</text>
<text x="322.5" y="150.1">LED3</text>
<text x="159.7" y="164.6" transform="rotate(-90 159.7 164.6)">LED1</text>
<text x="162.1" y="164.6" transform="rotate(-90 162.1 164.6)">LED2</text>
<text x="164.5" y="164.6" transform="rotate(-90 164.5 164.6)">LED3</text>
<text x="169.3" y="164.5" transform="rotate(-90 169.3 164.5)">SWO</text>
<text x="176.5" y="165" transform="rotate(-90 176.5 165)">NRST</text>
<text x="318.5" y="208">NRST</text>
<text x="366.6" y="205.6">SWDIO</text>
<text x="366.6" y="208">SWDCLK</text>
<text x="366.6" y="210.4">SWO</text>
<text x="175.2" y="227.3">P0.31</text>
<text x="218.6" y="227.3">P0.02</text>
<text x="175.2" y="229.7">P0.30</text>
<text x="175.2" y="232.2">P0.29</text>
<text x="218.6" y="229.7">P0.03</text>
<text x="218.6" y="232.2">P0.04</text>
<text x="175.2" y="234.6">P0.28</text>
<text x="218.6" y="234.6">P0.05</text>
</g>
</svg>
